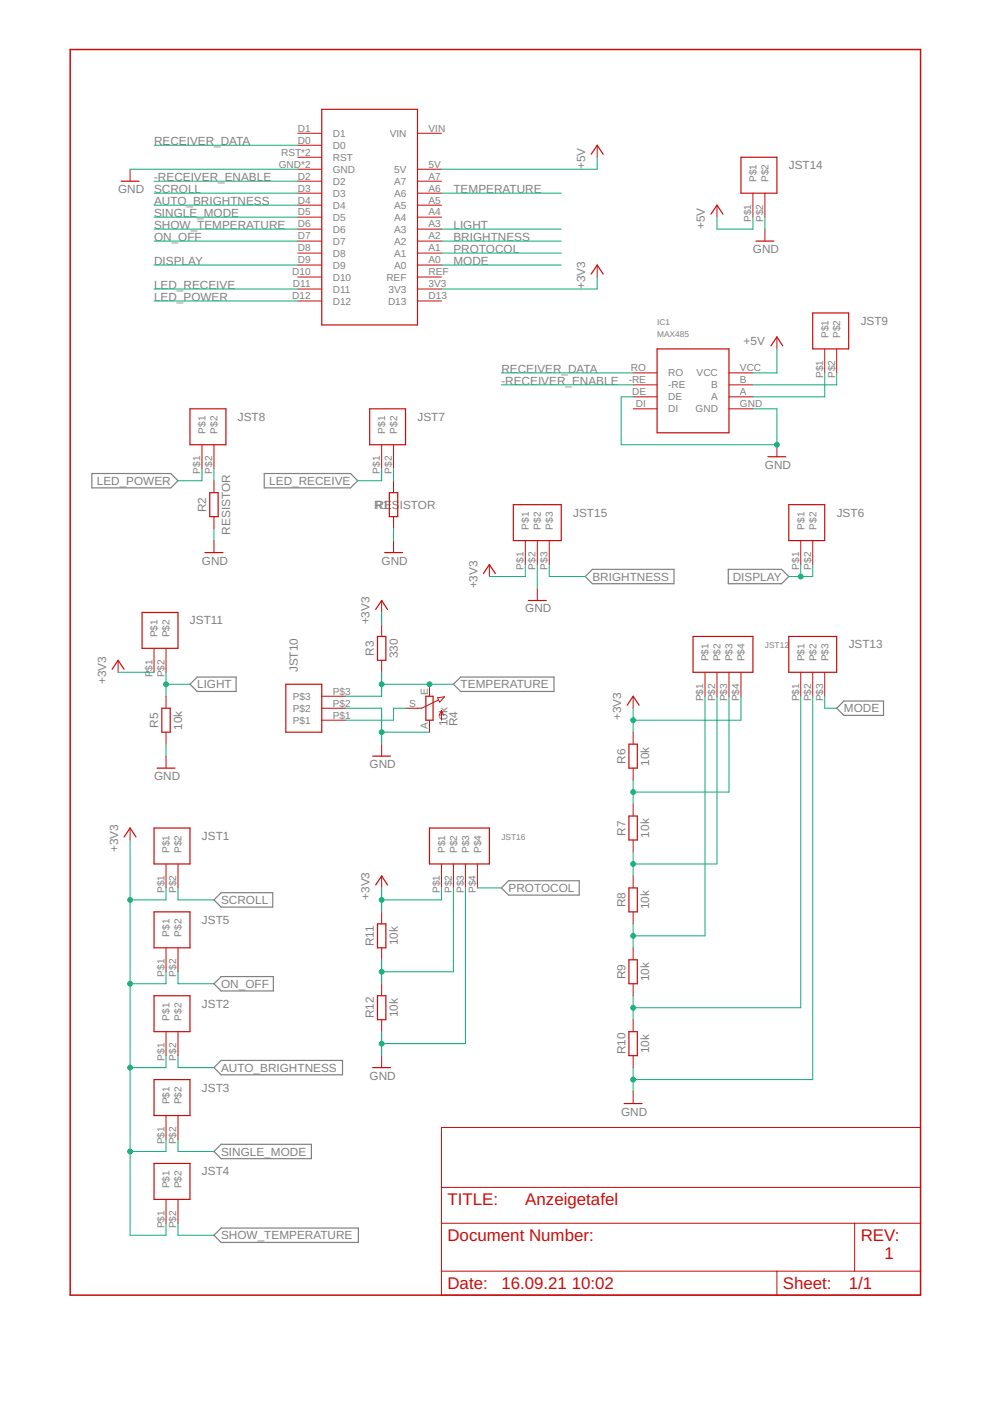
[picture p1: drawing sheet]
<svg xmlns="http://www.w3.org/2000/svg" width="210mm" height="297mm" viewBox="0 0 210 297" stroke-linecap="round" stroke-linejoin="round" font-family="sans-serif">
<g fill="none" stroke="#808080" stroke-width=".25">
<path d="M19.5 100.4h16.7l1.5 1.5-1.5 1.5h-16.7zM56 100.4h18.3l1.5 1.5-1.5 1.5h-18.3zM125.6 120.7h17.3v3.1h-17.3l-1.5-1.6zM154.4 120.7h11.3l1.5 1.5-1.5 1.6h-11.3zM41.8 143.6h8.3v3h-8.3l-1.5-1.5zM97.7 143.6h19.8v3h-19.8l-1.6-1.5zM177.4 150.2l1.5-1.6h8.4v3.1h-8.4zM46.9 189.3h10.9v3h-10.9l-1.5-1.5zM106.3 188.3l1.5-1.6h15v3.1h-15zM46.9 207.1h11.1v3h-11.1l-1.5-1.5zM45.4 226.4l1.5-1.6h25.7v3.1h-25.7zM45.4 244.1l1.5-1.5h19.1v3.1h-19.1z"/>
<path d="M45.4 261.9l1.5-1.5h29.1v3h-29.1z"/>
</g>
<g fill="none" stroke="#c90d0c" stroke-width=".21">
<path d="M27.6 35.9v2.5M63.1 28.3h5.1M63.1 30.8h5.1M63.1 33.3h5.1M63.1 35.9h5.1M63.1 38.4h5.1M88.5 28.3h5.1M88.5 35.9h5.1M88.5 38.4h5.1M126.6 30.8v2.5M63.1 41h5.1M63.1 43.5h5.1"/>
<path d="M63.1 46h5.1M63.1 48.6h5.1M63.1 51.1h5.1M63.1 53.7h5.1M63.1 56.2h5.1M63.1 58.7h5.1M88.5 41h5.1M88.5 43.5h5.1M88.5 46h5.1M88.5 48.6h5.1M88.5 51.1h5.1M88.5 53.7h5.1"/>
<path d="M88.5 56.2h5.1M88.5 58.7h5.1M126.6 56.2v2.5M152 43.5v2.5M159.6 41v5M162.2 41v5M162.2 48.6v2.5M63.1 61.3h5.1M63.1 63.8h5.1M88.5 61.3h5.1M88.5 63.8h5.1M134.2 79.1h5.1"/>
<path d="M154.6 79.1h5M164.7 71.4v2.6M174.9 74v5.1M177.4 74v5.1M42.8 94.3v5.1M45.4 94.3v5.1M80.9 94.3v5.1M83.4 94.3v5.1M134.2 81.6h5.1M134.2 84.1h5.1M134.2 86.7h5.1M154.6 81.6h5"/>
<path d="M154.6 84.1h5M154.6 86.7h5M164.7 94.3v2.5M45.4 101.9v2.6M45.4 109.5v2.6M45.4 114.6v2.6M83.4 101.9v2.6M83.4 109.5v2.6M83.4 114.6v2.6M103.8 119.7v2.5M111.4 114.6v5.1M113.9 114.6v5.1"/>
<path d="M116.5 114.6v5.1M169.8 114.6v5.1M172.3 114.6v5.1M25 140v2.5M32.7 137.5v5M35.2 137.5v5M80.9 127.3v2.6M80.9 132.4v2.5M80.9 140v2.5M113.9 124.8v2.5M35.2 147.6v2.6M35.2 155.2v2.6"/>
<path d="M68.2 150.2h5.1M68.2 152.7h5.1M68.2 147.6h5.1M80.9 157.8v2.5M91.1 145.1v2.5M91.1 152.7v2.5M92.8 147.9l1.5-.2-1.1 1.2zM92.9 148.4l-3.5 1.8h-3.4M93.6 150.7v2M93.6 150.7l.5 1M93.6 150.7l-.5 1M134.2 147.6v2.6"/>
<path d="M134.2 155.2v2.6M149.5 142.5v5.1M152 142.5v5.1M154.6 142.5v5.1M157.1 142.5v5.1M169.8 142.5v5.1M172.3 142.5v5.1M174.9 142.5v5.1M27.6 175.6v2.5M35.2 160.3v2.6M134.2 162.9v2.5M134.2 170.5v2.5"/>
<path d="M134.2 178.1v2.5M35.2 183.2v5.1M37.7 183.2v5.1M80.9 185.7v2.6M80.9 193.3v2.6M93.6 183.2v5.1M96.1 183.2v5.1M98.7 183.2v5.1M101.2 183.2v5.1M134.2 185.7v2.6M134.2 193.3v2.6M35.2 201v5"/>
<path d="M35.2 218.7v5.1M37.7 201v5M37.7 218.7v5.1M80.9 201v2.5M80.9 208.6v2.5M80.9 216.2v2.5M134.2 201v2.5M134.2 208.6v2.5M134.2 216.2v2.5M35.2 236.5v5.1M37.7 236.5v5.1M80.9 223.8v2.6"/>
<path d="M93.6 239.1h101.6v35.5h-101.6zM134.2 223.8v2.6M134.2 231.4v2.6M35.2 254.3v5.1M37.7 254.3v5.1M93.6 259.4h101.6M93.6 251.8h101.6M181.2 259.4v10.1M93.6 269.5h101.6M164.7 269.5v5.1"/>
</g>
<g fill="none" stroke="#c90d0c" stroke-width=".25">
<path d="M25.7 38.4h3.8M68.2 23.2h20.3v45.7h-20.3zM125.3 32.7l1.3-1.9 1.3 1.9M157.1 33.3h7.6v7.7h-7.6zM125.3 58.1l1.3-1.9 1.3 1.9M150.7 45.4l1.3-1.9 1.3 1.9M160.3 51.1h3.8M139.3 74h15.3v17.8h-15.3zM163.4 73.3l1.3-1.9 1.3 1.9M172.3 66.4h7.6v7.6h-7.6zM40.3 86.7h7.6v7.6h-7.6zM78.4 86.7h7.6v7.6h-7.6z"/>
<path d="M162.8 96.8h3.8M43.5 117.2h3.8M44.5 104.5h1.7v5h-1.7zM81.6 117.2h3.7M82.5 104.5h1.8v5h-1.8zM108.8 107h10.2v7.6h-10.2zM167.2 107h7.7v7.6h-7.7zM30.1 129.9h7.6v7.6h-7.6zM79.7 129.2l1.2-1.9 1.3 1.9M80 134.9h1.8v5.1h-1.8zM102.5 121.6l1.3-1.9 1.2 1.9M112 127.3h3.8"/>
<path d="M146.9 134.9h12.7v7.6h-12.7zM167.2 134.9h10.2v7.6h-10.2zM23.8 141.9l1.2-1.9 1.3 1.9M34.3 150.2h1.8v5h-1.8zM60.6 145.1h7.6v10.1h-7.6zM90.3 147.6h1.5v5.1h-1.5zM133 149.5l1.2-1.9 1.3 1.9M133.3 157.8h1.8v5.1h-1.8zM26.3 177.5l1.3-1.9 1.3 1.9M32.7 175.6h7.6v7.6h-7.6zM33.3 162.9h3.8M79 160.3h3.8"/>
<path d="M91.1 175.6h12.7v7.6h-12.7zM133.3 173h1.8v5.1h-1.8zM32.7 193.3h7.6v7.7h-7.6zM79.7 187.6l1.2-1.9 1.3 1.9M80 195.9h1.8v5.1h-1.8zM133.3 188.3h1.8v5h-1.8zM32.7 211.1h7.6v7.6h-7.6zM80 211.1h1.8v5.1h-1.8zM133.3 218.7h1.8v5.1h-1.8zM133.3 203.5h1.8v5.1h-1.8zM32.7 228.9h7.6v7.6h-7.6zM79 226.4h3.8"/>
<path d="M132.3 234h3.8M32.7 246.7h7.6v7.6h-7.6z"/>
</g>
<path d="M14.9 10.5h180.3v264.1h-180.3z" fill="none" stroke="#c90d0c" stroke-width=".32"/>
<g fill="none" stroke="#0dab76" stroke-width=".21">
<path d="M27.6 35.9h35.5M32.7 30.8h30.4M32.7 38.4h30.4M126.6 33.3v2.6h-33M32.7 48.6h30.4M32.7 56.2h30.4M32.7 41h30.4M32.7 51.1h30.4M32.7 43.5h30.4M32.7 46h30.4M93.6 48.6h25.4M93.6 53.7h25.4"/>
<path d="M93.6 56.2h25.4M93.6 41h25.4M93.6 51.1h25.4M126.6 58.7v2.6h-33M152 46v2.6h7.6v-2.6M162.2 46v2.6M32.7 61.3h30.4M32.7 63.8h30.4M106.3 79.1h27.9M164.7 74v5.1h-5.1M174.9 79.1v5h-15.3M177.4 79.1v2.5h-17.8"/>
<path d="M42.8 99.4v2.5h-5.1M45.4 99.4v2.5M80.9 99.4v2.5h-5.1M83.4 99.4v2.5M106.3 81.6h27.9M134.2 84.1h-2.5v10.2h33v-7.6h-5.1M45.4 112.1v2.5M83.4 112.1v2.5M111.4 119.7v2.5h-7.6M113.9 119.7v5.1M116.5 119.7v2.5h7.6M169.8 119.7v2.5"/>
<path d="M172.3 119.7v2.5h-5.1M80.9 129.9v2.5M25 142.5h7.7M35.2 142.5v5.1M35.2 157.8v2.5M35.2 145.1h5.1M73.3 150.2h7.6v7.6M80.9 142.5v5.1h-7.6M80.9 155.2h10.2M80.9 145.1h15.2M86 150.2h-2.6v2.5h-10.1M134.2 150.2v5"/>
<path d="M149.5 147.6v50.8h-15.3M152 147.6v35.6h-17.8M154.6 147.6v20.3h-20.4M157.1 147.6v5.1h-22.9M169.8 147.6v66.1h-35.6M172.3 147.6v81.3h-38.1M174.9 147.6v2.6h2.5M27.6 178.1v83.8h7.6v-2.5M134.2 165.4v5.1M35.2 188.3v2.5h-7.6M37.7 188.3v2.5h7.7M80.9 188.3v5"/>
<path d="M93.6 188.3v2.5h-12.7M96.1 188.3v17.7h-15.2M98.7 188.3v33h-17.8M101.2 188.3h5.1M134.2 180.6v5.1M134.2 195.9v5.1M35.2 206v2.6h-7.6M37.7 206v2.6h7.7M80.9 203.5v5.1M80.9 218.7v5.1M134.2 211.1v5.1M35.2 223.8v2.6h-7.6"/>
<path d="M37.7 223.8v2.6h7.7M134.2 226.4v5M35.2 241.6v2.5h-7.6M37.7 241.6v2.5h7.7M37.7 259.4v2.5h7.7"/>
</g>
<g fill="#0dab76" stroke="#0dab76" stroke-width=".21">
<circle cx="27.6" cy="190.8" r=".51"/>
<circle cx="27.6" cy="208.6" r=".51"/>
<circle cx="27.6" cy="226.4" r=".51"/>
<circle cx="27.6" cy="244.1" r=".51"/>
<circle cx="134.2" cy="152.7" r=".51"/>
<circle cx="80.9" cy="190.8" r=".51"/>
<circle cx="134.2" cy="228.9" r=".51"/>
<circle cx="80.9" cy="221.3" r=".51"/>
<circle cx="80.9" cy="155.2" r=".51"/>
<circle cx="164.7" cy="94.3" r=".51"/>
<circle cx="134.2" cy="167.9" r=".51"/>
<circle cx="134.2" cy="183.2" r=".51"/>
<circle cx="134.2" cy="198.4" r=".51"/>
<circle cx="134.2" cy="213.7" r=".51"/>
<circle cx="80.9" cy="206" r=".51"/>
<circle cx="35.2" cy="145.1" r=".51"/>
<circle cx="169.8" cy="122.2" r=".51"/>
<circle cx="80.9" cy="145.1" r=".51"/>
<circle cx="91.1" cy="145.1" r=".51"/>
</g>
<g font-size="3.6" fill="#c90d0c">
<text x="94.9" y="255.6">TITLE:</text>
<text x="111.4" y="255.6">Anzeigetafel</text>
<text x="94.9" y="263.2">Document Number:</text>
<text x="182.5" y="263.2">REV:</text>
<text x="187.6" y="267">1</text>
<text x="94.9" y="273.3">Date:</text>
<text x="106.3" y="273.3">16.09.21</text>
<text x="121.2" y="273.3">10:02</text>
<text x="166" y="273.3">Sheet:</text>
<text x="179.9" y="273.3">1/1</text>
</g>
<g font-size="2.5" fill="#808080">
<text x="32.7" y="30.8">RECEIVER_DATA</text>
<text x="124.1" y="35.9" transform="rotate(-90 124.1 35.9)">+5V</text>
<text x="167.2" y="35.9">JST14</text>
<text x="25" y="41">GND</text>
<text x="32.7" y="41">SCROLL</text>
<text x="32.7" y="38.4">-RECEIVER_ENABLE</text>
<text x="96.1" y="41">TEMPERATURE</text>
<text x="32.7" y="43.5">AUTO_BRIGHTNESS</text>
<text x="32.7" y="46">SINGLE_MODE</text>
<text x="32.7" y="51.1">ON_OFF</text>
<text x="32.7" y="48.6">SHOW_TEMPERATURE</text>
<text x="96.1" y="53.7">PROTOCOL</text>
<text x="96.1" y="51.1">BRIGHTNESS</text>
<text x="96.1" y="48.6">LIGHT</text>
<text x="149.5" y="48.6" transform="rotate(-90 149.5 48.6)">+5V</text>
<text x="159.6" y="53.7">GND</text>
<text x="32.7" y="56.2">DISPLAY</text>
<text x="96.1" y="56.2">MODE</text>
<text x="32.7" y="61.3">LED_RECEIVE</text>
<text x="32.7" y="63.8">LED_POWER</text>
<text x="124.1" y="61.3" transform="rotate(-90 124.1 61.3)">+3V3</text>
<text x="182.5" y="68.9">JST9</text>
<text x="157.7" y="73.2">+5V</text>
<text x="106.3" y="79.1">RECEIVER_DATA</text>
<text x="106.3" y="81.6">-RECEIVER_ENABLE</text>
<text x="50.4" y="89.2">JST8</text>
<text x="88.5" y="89.2">JST7</text>
<text x="162.2" y="99.4">GND</text>
<text x="20.5" y="102.8">LED_POWER</text>
<text x="57.1" y="102.8">LED_RECEIVE</text>
<text x="79.3" y="107.9">R1E</text>
<text x="83.1" y="107.9">S</text>
<text x="84.8" y="107.9">ISTOR</text>
<text x="43.7" y="108.6" transform="rotate(-90 43.7 108.6)">R2</text>
<text x="48.8" y="113.3" transform="rotate(-90 48.8 113.3)">RESISTOR</text>
<text x="121.5" y="109.5">JST15</text>
<text x="177.4" y="109.5">JST6</text>
<text x="42.8" y="119.7">GND</text>
<text x="80.9" y="119.7">GND</text>
<text x="101.2" y="124.8" transform="rotate(-90 101.2 124.8)">+3V3</text>
<text x="125.6" y="123.1">BRIGHTNESS</text>
<text x="155.4" y="123.1">DISPLAY</text>
<text x="111.4" y="129.8">GND</text>
<text x="40.3" y="132.4">JST11</text>
<text x="78.4" y="132.4" transform="rotate(-90 78.4 132.4)">+3V3</text>
<text x="179.9" y="137.5">JST13</text>
<text x="63.1" y="142.5" transform="rotate(-90 63.1 142.5)">JST10</text>
<text x="79.3" y="139.1" transform="rotate(-90 79.3 139.1)">R3</text>
<text x="84.3" y="139.5" transform="rotate(-90 84.3 139.5)">330</text>
<text x="22.5" y="145.1" transform="rotate(-90 22.5 145.1)">+3V3</text>
<text x="41.8" y="146">LIGHT</text>
<text x="97.7" y="146">TEMPERATURE</text>
<text x="33.6" y="154.3" transform="rotate(-90 33.6 154.3)">R5</text>
<text x="38.6" y="154.7" transform="rotate(-90 38.6 154.7)">10k</text>
<text x="94.9" y="154" transform="rotate(-90 94.9 154)">10k</text>
<text x="97" y="154" transform="rotate(-90 97 154)">R4</text>
<text x="131.7" y="152.7" transform="rotate(-90 131.7 152.7)">+3V3</text>
<text x="178.9" y="151.1">MODE</text>
<text x="132.6" y="161.9" transform="rotate(-90 132.6 161.9)">R6</text>
<text x="32.7" y="165.4">GND</text>
<text x="78.4" y="162.9">GND</text>
<text x="137.7" y="162.3" transform="rotate(-90 137.7 162.3)">10k</text>
<text x="42.8" y="178.1">JST1</text>
<text x="132.6" y="177.1" transform="rotate(-90 132.6 177.1)">R7</text>
<text x="137.7" y="177.6" transform="rotate(-90 137.7 177.6)">10k</text>
<text x="25" y="180.6" transform="rotate(-90 25 180.6)">+3V3</text>
<text x="46.9" y="191.7">SCROLL</text>
<text x="78.4" y="190.8" transform="rotate(-90 78.4 190.8)">+3V3</text>
<text x="107.8" y="189.1">PROTOCOL</text>
<text x="42.8" y="195.9">JST5</text>
<text x="132.6" y="192.4" transform="rotate(-90 132.6 192.4)">R8</text>
<text x="137.7" y="192.8" transform="rotate(-90 137.7 192.8)">10k</text>
<text x="79.3" y="200.6" transform="rotate(-90 79.3 200.6)">R11</text>
<text x="84.3" y="200.4" transform="rotate(-90 84.3 200.4)">10k</text>
<text x="46.9" y="209.5">ON_OFF</text>
<text x="132.6" y="207.6" transform="rotate(-90 132.6 207.6)">R9</text>
<text x="137.7" y="208" transform="rotate(-90 137.7 208)">10k</text>
<text x="42.8" y="213.7">JST2</text>
<text x="79.3" y="215.9" transform="rotate(-90 79.3 215.9)">R12</text>
<text x="84.3" y="215.7" transform="rotate(-90 84.3 215.7)">10k</text>
<text x="46.9" y="227.2">AUTO_BRIGHTNESS</text>
<text x="132.6" y="223.6" transform="rotate(-90 132.6 223.6)">R10</text>
<text x="137.7" y="223.3" transform="rotate(-90 137.7 223.3)">10k</text>
<text x="42.8" y="231.4">JST3</text>
<text x="78.4" y="228.9">GND</text>
<text x="131.7" y="236.5">GND</text>
<text x="46.9" y="245">SINGLE_MODE</text>
<text x="42.8" y="249.2">JST4</text>
<text x="46.9" y="262.8">SHOW_TEMPERATURE</text>
</g>
<g font-size="2.1" fill="#808080">
<text x="63.1" y="27.9">D1</text>
<text x="70.5" y="29">D1</text>
<text x="82.6" y="29">VIN</text>
<text x="90.9" y="27.9">VIN</text>
<text x="59.1" y="35.5">GND*2</text>
<text x="59.6" y="33">RST*2</text>
<text x="63.1" y="30.4">D0</text>
<text x="70.5" y="31.6">D0</text>
<text x="70.5" y="34.1">RST</text>
<text x="90.9" y="35.5">5V</text>
<text x="63.1" y="38.1">D2</text>
<text x="63.1" y="40.6">D3</text>
<text x="70.5" y="36.6">GND</text>
<text x="70.5" y="39.2">D2</text>
<text x="70.5" y="41.7">D3</text>
<text x="83.6" y="41.7">A6</text>
<text x="83.6" y="39.2">A7</text>
<text x="83.6" y="36.6">5V</text>
<text x="90.9" y="40.6">A6</text>
<text x="90.9" y="38.1">A7</text>
<text x="160.4" y="38.6" transform="rotate(-90 160.4 38.6)">P$1</text>
<text x="162.9" y="38.6" transform="rotate(-90 162.9 38.6)">P$2</text>
<text x="63.1" y="43.1">D4</text>
<text x="63.1" y="45.7">D5</text>
<text x="70.5" y="44.3">D4</text>
<text x="70.5" y="46.8">D5</text>
<text x="83.6" y="46.8">A4</text>
<text x="83.6" y="44.3">A5</text>
<text x="90.9" y="45.7">A4</text>
<text x="90.9" y="43.1">A5</text>
<text x="159.3" y="47.1" transform="rotate(-90 159.3 47.1)">P$1</text>
<text x="161.8" y="47.1" transform="rotate(-90 161.8 47.1)">P$2</text>
<text x="63.1" y="48.2">D6</text>
<text x="63.1" y="50.8">D7</text>
<text x="63.1" y="53.3">D8</text>
<text x="70.5" y="49.3">D6</text>
<text x="70.5" y="51.9">D7</text>
<text x="83.6" y="51.9">A2</text>
<text x="83.6" y="49.3">A3</text>
<text x="90.9" y="53.3">A1</text>
<text x="90.9" y="50.8">A2</text>
<text x="90.9" y="48.2">A3</text>
<text x="62" y="58.4">D10</text>
<text x="63.1" y="55.8">D9</text>
<text x="70.5" y="54.4">D8</text>
<text x="70.5" y="57">D9</text>
<text x="70.5" y="59.5">D10</text>
<text x="81.9" y="59.5">REF</text>
<text x="83.6" y="57">A0</text>
<text x="83.6" y="54.4">A1</text>
<text x="90.9" y="58.4">REF</text>
<text x="90.9" y="55.8">A0</text>
<text x="62" y="63.5">D12</text>
<text x="62.1" y="60.9">D11</text>
<text x="70.5" y="62">D11</text>
<text x="70.5" y="64.6">D12</text>
<text x="82.3" y="64.6">D13</text>
<text x="82.4" y="62">3V3</text>
<text x="90.9" y="63.5">D13</text>
<text x="90.9" y="60.9">3V3</text>
<text x="175.6" y="71.6" transform="rotate(-90 175.6 71.6)">P$1</text>
<text x="178.2" y="71.6" transform="rotate(-90 178.2 71.6)">P$2</text>
<text x="133.3" y="81.2">-RE</text>
<text x="133.8" y="78.7">RO</text>
<text x="134" y="83.8">DE</text>
<text x="141.7" y="79.8">RO</text>
<text x="141.7" y="82.4">-RE</text>
<text x="147.7" y="79.8">VCC</text>
<text x="150.8" y="82.4">B</text>
<text x="156.9" y="78.7">VCC</text>
<text x="156.9" y="81.2">B</text>
<text x="156.9" y="83.8">A</text>
<text x="174.5" y="80.1" transform="rotate(-90 174.5 80.1)">P$1</text>
<text x="177" y="80.1" transform="rotate(-90 177 80.1)">P$2</text>
<text x="134.8" y="86.3">DI</text>
<text x="141.7" y="84.9">DE</text>
<text x="141.7" y="87.4">DI</text>
<text x="147.5" y="87.4">GND</text>
<text x="150.8" y="84.9">A</text>
<text x="156.9" y="86.3">GND</text>
<text x="43.6" y="92" transform="rotate(-90 43.6 92)">P$1</text>
<text x="46.1" y="92" transform="rotate(-90 46.1 92)">P$2</text>
<text x="81.7" y="92" transform="rotate(-90 81.7 92)">P$1</text>
<text x="84.2" y="92" transform="rotate(-90 84.2 92)">P$2</text>
<text x="42.5" y="100.4" transform="rotate(-90 42.5 100.4)">P$1</text>
<text x="45" y="100.4" transform="rotate(-90 45 100.4)">P$2</text>
<text x="80.6" y="100.4" transform="rotate(-90 80.6 100.4)">P$1</text>
<text x="83.1" y="100.4" transform="rotate(-90 83.1 100.4)">P$2</text>
<text x="112.1" y="112.3" transform="rotate(-90 112.1 112.3)">P$1</text>
<text x="114.7" y="112.3" transform="rotate(-90 114.7 112.3)">P$2</text>
<text x="117.2" y="112.3" transform="rotate(-90 117.2 112.3)">P$3</text>
<text x="170.5" y="112.3" transform="rotate(-90 170.5 112.3)">P$1</text>
<text x="173.1" y="112.3" transform="rotate(-90 173.1 112.3)">P$2</text>
<text x="111" y="120.8" transform="rotate(-90 111 120.8)">P$1</text>
<text x="113.6" y="120.8" transform="rotate(-90 113.6 120.8)">P$2</text>
<text x="116.1" y="120.8" transform="rotate(-90 116.1 120.8)">P$3</text>
<text x="169.4" y="120.8" transform="rotate(-90 169.4 120.8)">P$1</text>
<text x="172" y="120.8" transform="rotate(-90 172 120.8)">P$2</text>
<text x="33.4" y="135.1" transform="rotate(-90 33.4 135.1)">P$1</text>
<text x="36" y="135.1" transform="rotate(-90 36 135.1)">P$2</text>
<text x="32.3" y="143.6" transform="rotate(-90 32.3 143.6)">P</text>
<text x="32.3" y="142.2" transform="rotate(-90 32.3 142.2)">$1</text>
<text x="34.8" y="143.6" transform="rotate(-90 34.8 143.6)">P$2</text>
<text x="150.2" y="140.2" transform="rotate(-90 150.2 140.2)">P$1</text>
<text x="152.8" y="140.2" transform="rotate(-90 152.8 140.2)">P$2</text>
<text x="155.3" y="140.2" transform="rotate(-90 155.3 140.2)">P$3</text>
<text x="157.9" y="140.2" transform="rotate(-90 157.9 140.2)">P$4</text>
<text x="170.5" y="140.2" transform="rotate(-90 170.5 140.2)">P$1</text>
<text x="173.1" y="140.2" transform="rotate(-90 173.1 140.2)">P$2</text>
<text x="175.6" y="140.2" transform="rotate(-90 175.6 140.2)">P$3</text>
<text x="62.1" y="148.4">P$3</text>
<text x="70.5" y="149.8">P$2</text>
<text x="70.5" y="147.3">P$3</text>
<text x="86.8" y="149.8">S</text>
<text x="90.7" y="147.3" transform="rotate(-90 90.7 147.3)">E</text>
<text x="149.1" y="148.7" transform="rotate(-90 149.1 148.7)">P$1</text>
<text x="151.7" y="148.7" transform="rotate(-90 151.7 148.7)">P$2</text>
<text x="154.2" y="148.7" transform="rotate(-90 154.2 148.7)">P$3</text>
<text x="156.7" y="148.7" transform="rotate(-90 156.7 148.7)">P$4</text>
<text x="169.4" y="148.7" transform="rotate(-90 169.4 148.7)">P$1</text>
<text x="172" y="148.7" transform="rotate(-90 172 148.7)">P$2</text>
<text x="174.5" y="148.7" transform="rotate(-90 174.5 148.7)">P$3</text>
<text x="62.1" y="153.5">P$1</text>
<text x="62.1" y="150.9">P$2</text>
<text x="70.5" y="152.3">P$1</text>
<text x="90.7" y="154.5" transform="rotate(-90 90.7 154.5)">A</text>
<text x="36" y="180.8" transform="rotate(-90 36 180.8)">P$1</text>
<text x="38.5" y="180.8" transform="rotate(-90 38.5 180.8)">P$2</text>
<text x="94.4" y="180.8" transform="rotate(-90 94.4 180.8)">P$1</text>
<text x="96.9" y="180.8" transform="rotate(-90 96.9 180.8)">P$2</text>
<text x="99.4" y="180.8" transform="rotate(-90 99.4 180.8)">P$3</text>
<text x="102" y="180.8" transform="rotate(-90 102 180.8)">P$4</text>
<text x="34.8" y="189.3" transform="rotate(-90 34.8 189.3)">P$1</text>
<text x="37.4" y="189.3" transform="rotate(-90 37.4 189.3)">P$2</text>
<text x="93.3" y="189.3" transform="rotate(-90 93.3 189.3)">P$1</text>
<text x="95.8" y="189.3" transform="rotate(-90 95.8 189.3)">P$2</text>
<text x="98.3" y="189.3" transform="rotate(-90 98.3 189.3)">P$3</text>
<text x="100.9" y="189.3" transform="rotate(-90 100.9 189.3)">P$4</text>
<text x="36" y="198.6" transform="rotate(-90 36 198.6)">P$1</text>
<text x="38.5" y="198.6" transform="rotate(-90 38.5 198.6)">P$2</text>
<text x="34.8" y="207.1" transform="rotate(-90 34.8 207.1)">P$1</text>
<text x="37.4" y="207.1" transform="rotate(-90 37.4 207.1)">P$2</text>
<text x="36" y="216.4" transform="rotate(-90 36 216.4)">P$1</text>
<text x="38.5" y="216.4" transform="rotate(-90 38.5 216.4)">P$2</text>
<text x="34.8" y="224.9" transform="rotate(-90 34.8 224.9)">P$1</text>
<text x="37.4" y="224.9" transform="rotate(-90 37.4 224.9)">P$2</text>
<text x="36" y="234.2" transform="rotate(-90 36 234.2)">P$1</text>
<text x="38.5" y="234.2" transform="rotate(-90 38.5 234.2)">P$2</text>
<text x="34.8" y="242.7" transform="rotate(-90 34.8 242.7)">P$1</text>
<text x="37.4" y="242.7" transform="rotate(-90 37.4 242.7)">P$2</text>
<text x="36" y="251.9" transform="rotate(-90 36 251.9)">P$1</text>
<text x="38.5" y="251.9" transform="rotate(-90 38.5 251.9)">P$2</text>
<text x="34.8" y="260.4" transform="rotate(-90 34.8 260.4)">P$1</text>
<text x="37.4" y="260.4" transform="rotate(-90 37.4 260.4)">P$2</text>
</g>
<g font-size="1.8" fill="#808080">
<text x="139.3" y="71.4">MAX485</text>
<text x="139.3" y="68.9">IC1</text>
<text x="162.2" y="137.5">JST12</text>
<text x="106.3" y="178.1">JST16</text>
</g>
</svg>
